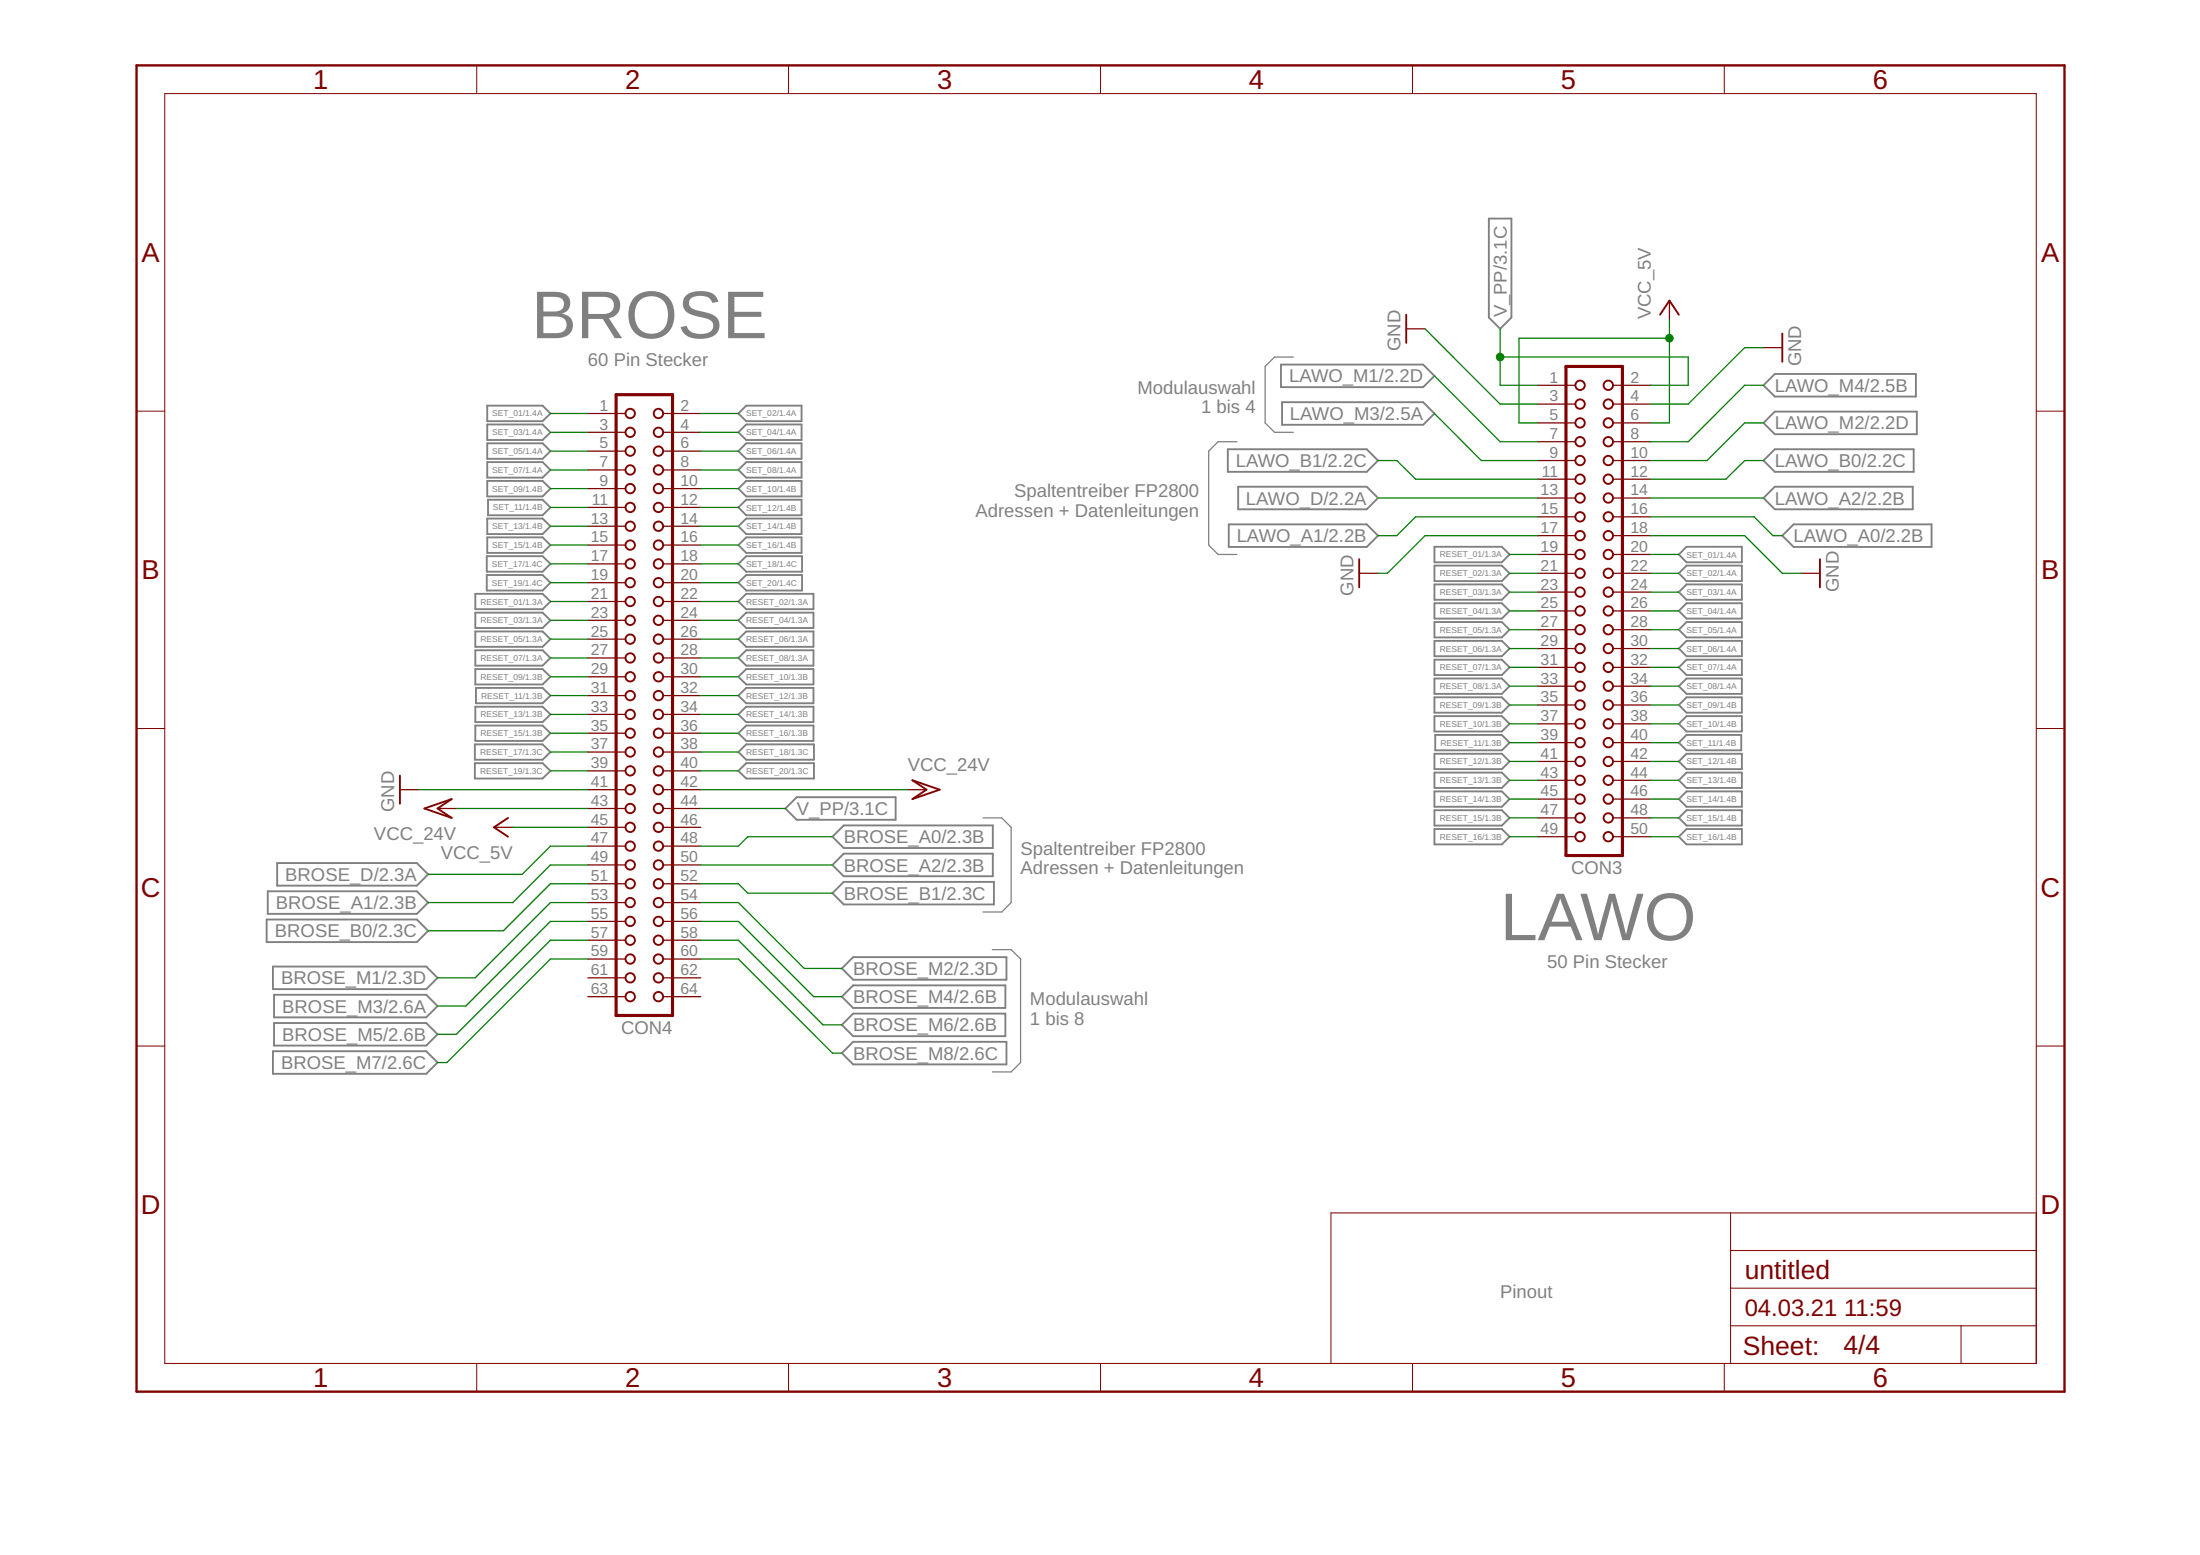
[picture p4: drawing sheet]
<svg xmlns="http://www.w3.org/2000/svg" width="297mm" height="210mm" viewBox="0 0 297 210" stroke-linecap="round" stroke-linejoin="round" font-family="sans-serif">
<path d="M167 59.6h-2.5l-1.3 1.3v12.7l1.3 1.2h2.5M174.6 48.2h-2.5l-1.3 1.3v7.6l1.3 1.3h2.5M132.7 110.4h2.6l1.2 1.3v10.1l-1.2 1.3h-2.6M134 128.2h2.5l1.3 1.3v13.9l-1.3 1.3h-2.5" fill="none" stroke="#808080" stroke-width=".17"/>
<g fill="none" stroke="#808080" stroke-width=".25">
<path d="M201 29.5h3.1v13.4l-1.6 1.5-1.5-1.5zM65.8 54.8h7.5l1 1-1 1.1h-7.5zM65.8 57.3h7.5l1 1.1-1 1h-7.5zM65.8 59.8h7.5l1 1.1-1 1h-7.5zM100.8 54.8h7.4v2.1h-7.4l-1.1-1.1zM100.8 57.3h7.4v2.1h-7.4l-1.1-1zM100.8 59.8h7.4v2.1h-7.4l-1.1-1zM173 49.2h19.2l1.5 1.5-1.5 1.6h-19.2zM173.1 54.3h19.1l1.5 1.5-1.5 1.5h-19.1zM238.1 57.1l1.5-1.5h19.2v3h-19.2zM238.1 52l1.5-1.5h19.1v3h-19.1zM65.7 75.1h7.6l1 1-1 1.1h-7.6z"/>
<path d="M65.7 77.6h7.6l1 1.1-1 1h-7.6zM65.8 72.5h7.5l1 1.1-1 1h-7.5zM65.8 62.4h7.5l1 1-1 1.1h-7.5zM65.8 64.9h7.5l1 1.1-1 1h-7.5zM65.8 70h7.5l1 1-1 1.1h-7.5zM65.9 67.5h7.4l1 1-1 1.1h-7.4zM99.7 73.6l1.1-1.1h7.4v2.1h-7.4zM99.7 71l1.1-1h7.4v2.1h-7.4zM99.7 66l1.1-1.1h7.4v2.1h-7.4zM99.7 68.5l1.1-1h7.4v2.1h-7.4zM99.7 76.1l1.1-1h7.5v2.1h-7.5zM99.7 78.7l1.1-1.1h7.5v2.1h-7.5z"/>
<path d="M100.8 62.4h7.4v2.1h-7.4l-1.1-1.1zM165.8 60.6h18.7l1.6 1.6-1.6 1.5h-18.7zM165.9 70.8h18.6l1.6 1.5-1.6 1.5h-18.6zM167.2 65.7h17.3l1.6 1.5-1.6 1.5h-17.3zM193.7 78.9h9.1l1 1-1 1.1h-9.1zM193.7 73.8h9.1l1 1-1 1.1h-9.1zM193.7 76.3h9.1l1 1.1-1 1h-9.1zM227.7 73.8h7.5v2.1h-7.5l-1-1.1zM227.7 76.3h7.5v2.1h-7.5l-1-1zM227.7 78.9h7.5v2.1h-7.5l-1-1.1zM238.1 62.2l1.5-1.6h18.8v3.1h-18.8zM239.6 65.7h18.7v3h-18.7l-1.5-1.5z"/>
<path d="M240.6 72.3l1.6-1.5h18.6v3h-18.6zM64.2 97.9h9.1l1 1.1-1 1h-9.1zM64.2 80.2h9.1l1 1-1 1h-9.1zM64.2 82.7h9.1l1 1-1 1.1h-9.1zM64.2 85.2h9.1l1 1.1-1 1h-9.1zM64.2 87.8h9.1l1 1-1 1.1h-9.1zM64.2 90.3h9.1l1 1.1-1 1h-9.1zM64.2 95.4h9.1l1 1-1 1.1h-9.1zM64.3 92.9h9l1 1-1 1h-9zM99.7 99l1.1-1.1h9v2.1h-9zM99.7 96.4l1.1-1h9v2.1h-9zM99.7 81.2l1.1-1h9v2h-9z"/>
<path d="M99.7 83.7l1.1-1h9v2.1h-9zM99.7 86.3l1.1-1.1h9v2.1h-9zM99.7 88.8l1.1-1h9v2.1h-9zM99.7 91.4l1.1-1.1h9v2.1h-9zM99.7 93.9l1.1-1h9v2h-9zM193.7 96.7h9.1l1 1-1 1h-9.1zM193.7 94.1h9.1l1 1.1-1 1h-9.1zM193.7 91.6h9.1l1 1-1 1.1h-9.1zM193.7 89h9.1l1 1.1-1 1h-9.1zM193.7 86.5h9.1l1 1-1 1.1h-9.1zM193.7 84h9.1l1 1-1 1h-9.1zM193.7 81.4h9.1l1 1.1-1 1h-9.1z"/>
<path d="M193.8 99.2h9l1 1-1 1.1h-9zM227.7 81.4h7.5v2.1h-7.5l-1-1zM227.7 84h7.5v2h-7.5l-1-1zM227.7 86.5h7.5v2.1h-7.5l-1-1.1zM227.7 89h7.5v2.1h-7.5l-1-1zM227.7 91.6h7.5v2.1h-7.5l-1-1.1zM227.7 94.1h7.5v2.1h-7.5l-1-1zM227.7 96.7h7.5v2h-7.5l-1-1zM227.7 99.2h7.4v2.1h-7.4l-1-1.1zM37.4 116.5h18.9l1.5 1.5-1.5 1.5h-18.9zM64.1 100.5h9.2l1 1-1 1.1h-9.2zM64.1 103h9.2l1 1.1-1 1h-9.2z"/>
<path d="M99.7 101.5l1.1-1h9.1v2.1h-9.1zM99.7 104.1l1.1-1.1h9.1v2.1h-9.1zM107.6 107.6h13.3v3.1h-13.3l-1.6-1.6zM113.9 115.2h20.1v3.1h-20.1l-1.5-1.5zM113.9 111.4h20.1v3.1h-20.1l-1.5-1.6zM113.9 119h20.3v3.1h-20.3l-1.5-1.5zM193.7 109.4h9.1l1 1-1 1h-9.1zM193.7 106.8h9.1l1 1.1-1 1h-9.1zM193.7 104.3h9.1l1 1-1 1.1h-9.1zM193.7 101.7h9.1l1 1.1-1 1h-9.1zM193.7 111.9h9.1l1 1-1 1.1h-9.1zM227.7 109.4h7.5v2h-7.5l-1-1z"/>
<path d="M227.7 101.7h7.5v2.1h-7.5l-1-1zM227.7 104.3h7.5v2.1h-7.5l-1-1.1zM227.7 106.8h7.5v2.1h-7.5l-1-1zM227.7 111.9h7.5v2.1h-7.5l-1-1.1zM36 124.1h20.3l1.5 1.5-1.5 1.6h-20.3zM36.2 120.3h20.1l1.5 1.5-1.5 1.6h-20.1zM36.9 130.5h20.7l1.5 1.5-1.5 1.5h-20.7zM37 134.3h20.6l1.5 1.5-1.5 1.5h-20.6zM37 138.1h20.6l1.5 1.5-1.5 1.5h-20.6zM113.7 130.7l1.5-1.5h20.7v3h-20.7zM113.7 134.5l1.5-1.5h20.5v3.1h-20.5zM113.7 138.3l1.5-1.5h20.5v3.1h-20.5z"/>
<path d="M36.9 141.9h20.7l1.5 1.5-1.5 1.5h-20.7zM113.7 142.2l1.5-1.6h20.7v3.1h-20.7z"/>
</g>
<path d="M83.2 53.3h7.6v83.8h-7.6zM211.4 49.5h7.7v66h-7.7z" fill="none" stroke="#800000" stroke-width=".42"/>
<g fill="none" stroke="#800000" stroke-width=".25">
<path d="M189.9 42.5v3.8M224.1 42.5l1.3-1.9 1.3 1.9M240.6 45v3.8M183.5 75.5v3.8M245.7 75.5v3.8M54 104.7v3.8M57.3 109.1l3.7-1.2-1.9 1.2 1.9 1.3zM68.6 110.4l-1.9 1.3 1.9 1.2M123.2 105.3l3.7 1.3-3.7 1.3 1.9-1.3z"/>
<circle cx="85.1" cy="58.4" r=".64"/>
<circle cx="85.1" cy="55.8" r=".64"/>
<circle cx="88.9" cy="55.8" r=".64"/>
<circle cx="88.9" cy="58.4" r=".64"/>
<circle cx="213.3" cy="52" r=".64"/>
<circle cx="213.3" cy="54.5" r=".64"/>
<circle cx="213.3" cy="57.1" r=".64"/>
<circle cx="213.3" cy="59.6" r=".64"/>
<circle cx="217.1" cy="57.1" r=".64"/>
<circle cx="217.1" cy="52" r=".64"/>
<circle cx="217.1" cy="54.5" r=".64"/>
<circle cx="217.1" cy="59.6" r=".64"/>
<circle cx="85.1" cy="66" r=".64"/>
<circle cx="85.1" cy="76.1" r=".64"/>
<circle cx="85.1" cy="78.7" r=".64"/>
<circle cx="85.1" cy="60.9" r=".64"/>
<circle cx="85.1" cy="63.4" r=".64"/>
<circle cx="85.1" cy="73.6" r=".64"/>
<circle cx="85.1" cy="71" r=".64"/>
<circle cx="85.1" cy="68.5" r=".64"/>
<circle cx="88.9" cy="60.9" r=".64"/>
<circle cx="88.9" cy="71" r=".64"/>
<circle cx="88.9" cy="73.6" r=".64"/>
<circle cx="88.9" cy="63.4" r=".64"/>
<circle cx="88.9" cy="68.5" r=".64"/>
<circle cx="88.9" cy="76.1" r=".64"/>
<circle cx="88.9" cy="78.7" r=".64"/>
<circle cx="88.9" cy="66" r=".64"/>
<circle cx="213.3" cy="69.8" r=".64"/>
<circle cx="213.3" cy="72.3" r=".64"/>
<circle cx="213.3" cy="64.7" r=".64"/>
<circle cx="213.3" cy="67.2" r=".64"/>
<circle cx="213.3" cy="77.4" r=".64"/>
<circle cx="213.3" cy="79.9" r=".64"/>
<circle cx="213.3" cy="62.2" r=".64"/>
<circle cx="213.3" cy="74.8" r=".64"/>
<circle cx="217.1" cy="67.2" r=".64"/>
<circle cx="217.1" cy="72.3" r=".64"/>
<circle cx="217.1" cy="74.8" r=".64"/>
<circle cx="217.1" cy="79.9" r=".64"/>
<circle cx="217.1" cy="62.2" r=".64"/>
<circle cx="217.1" cy="69.8" r=".64"/>
<circle cx="217.1" cy="77.4" r=".64"/>
<circle cx="217.1" cy="64.7" r=".64"/>
<circle cx="85.1" cy="83.7" r=".64"/>
<circle cx="85.1" cy="81.2" r=".64"/>
<circle cx="85.1" cy="86.3" r=".64"/>
<circle cx="85.1" cy="88.8" r=".64"/>
<circle cx="85.1" cy="91.4" r=".64"/>
<circle cx="85.1" cy="93.9" r=".64"/>
<circle cx="85.1" cy="99" r=".64"/>
<circle cx="85.1" cy="96.4" r=".64"/>
<circle cx="88.9" cy="86.3" r=".64"/>
<circle cx="88.9" cy="81.2" r=".64"/>
<circle cx="88.9" cy="83.7" r=".64"/>
<circle cx="88.9" cy="88.8" r=".64"/>
<circle cx="88.9" cy="96.4" r=".64"/>
<circle cx="88.9" cy="91.4" r=".64"/>
<circle cx="88.9" cy="93.9" r=".64"/>
<circle cx="88.9" cy="99" r=".64"/>
<circle cx="213.3" cy="85" r=".64"/>
<circle cx="213.3" cy="82.5" r=".64"/>
<circle cx="213.3" cy="92.6" r=".64"/>
<circle cx="213.3" cy="87.5" r=".64"/>
<circle cx="213.3" cy="95.2" r=".64"/>
<circle cx="213.3" cy="90.1" r=".64"/>
<circle cx="213.3" cy="97.7" r=".64"/>
<circle cx="217.1" cy="82.5" r=".64"/>
<circle cx="217.1" cy="85" r=".64"/>
<circle cx="217.1" cy="87.5" r=".64"/>
<circle cx="217.1" cy="95.2" r=".64"/>
<circle cx="217.1" cy="90.1" r=".64"/>
<circle cx="217.1" cy="92.6" r=".64"/>
<circle cx="217.1" cy="97.7" r=".64"/>
<circle cx="85.1" cy="111.7" r=".64"/>
<circle cx="85.1" cy="106.6" r=".64"/>
<circle cx="85.1" cy="116.8" r=".64"/>
<circle cx="85.1" cy="101.5" r=".64"/>
<circle cx="85.1" cy="104.1" r=".64"/>
<circle cx="85.1" cy="109.1" r=".64"/>
<circle cx="85.1" cy="114.2" r=".64"/>
<circle cx="85.1" cy="119.3" r=".64"/>
<circle cx="88.9" cy="119.3" r=".64"/>
<circle cx="88.9" cy="101.5" r=".64"/>
<circle cx="88.9" cy="106.6" r=".64"/>
<circle cx="88.9" cy="116.8" r=".64"/>
<circle cx="88.9" cy="104.1" r=".64"/>
<circle cx="88.9" cy="114.2" r=".64"/>
<circle cx="88.9" cy="109.1" r=".64"/>
<circle cx="88.9" cy="111.7" r=".64"/>
<circle cx="213.3" cy="110.4" r=".64"/>
<circle cx="213.3" cy="112.9" r=".64"/>
<circle cx="213.3" cy="100.2" r=".64"/>
<circle cx="213.3" cy="102.8" r=".64"/>
<circle cx="213.3" cy="105.3" r=".64"/>
<circle cx="213.3" cy="107.9" r=".64"/>
<circle cx="217.1" cy="110.4" r=".64"/>
<circle cx="217.1" cy="100.2" r=".64"/>
<circle cx="217.1" cy="102.8" r=".64"/>
<circle cx="217.1" cy="105.3" r=".64"/>
<circle cx="217.1" cy="107.9" r=".64"/>
<circle cx="217.1" cy="112.9" r=".64"/>
<circle cx="85.1" cy="129.5" r=".64"/>
<circle cx="85.1" cy="132" r=".64"/>
<circle cx="85.1" cy="121.8" r=".64"/>
<circle cx="85.1" cy="124.4" r=".64"/>
<circle cx="85.1" cy="126.9" r=".64"/>
<circle cx="85.1" cy="134.5" r=".64"/>
<circle cx="88.9" cy="134.5" r=".64"/>
<circle cx="88.9" cy="132" r=".64"/>
<circle cx="88.9" cy="121.8" r=".64"/>
<circle cx="88.9" cy="126.9" r=".64"/>
<circle cx="88.9" cy="129.5" r=".64"/>
<circle cx="88.9" cy="124.4" r=".64"/>
</g>
<g fill="none" stroke="#800000" stroke-width=".17">
<path d="M79.4 55.8h5.1M79.4 58.4h5.1M89.5 55.8h5.1M89.5 58.4h5.1M189.9 44.4h2.5M207.6 52h5.1M207.6 54.5h5.1M207.6 57.1h5.1M207.6 59.6h5.1M217.8 52h5.1M217.8 54.5h5.1M217.8 57.1h5.1"/>
<path d="M217.8 59.6h5.1M225.4 40.6v2.5M238.1 46.9h2.5M79.4 60.9h5.1M79.4 63.4h5.1M79.4 66h5.1M79.4 68.5h5.1M79.4 71h5.1M79.4 73.6h5.1M79.4 76.1h5.1M79.4 78.7h5.1M89.5 60.9h5.1"/>
<path d="M89.5 63.4h5.1M89.5 66h5.1M89.5 68.5h5.1M89.5 71h5.1M89.5 73.6h5.1M89.5 76.1h5.1M89.5 78.7h5.1M183.5 77.4h2.6M207.6 62.2h5.1M207.6 64.7h5.1M207.6 67.2h5.1M207.6 69.8h5.1"/>
<path d="M207.6 72.3h5.1M207.6 74.8h5.1M207.6 77.4h5.1M207.6 79.9h5.1M217.8 62.2h5.1M217.8 64.7h5.1M217.8 67.2h5.1M217.8 69.8h5.1M217.8 72.3h5.1M217.8 74.8h5.1M217.8 77.4h5.1M217.8 79.9h5.1"/>
<path d="M243.2 77.4h2.5M79.4 81.2h5.1M79.4 83.7h5.1M79.4 86.3h5.1M79.4 88.8h5.1M79.4 91.4h5.1M79.4 93.9h5.1M79.4 96.4h5.1M79.4 99h5.1M89.5 81.2h5.1M89.5 83.7h5.1M89.5 86.3h5.1"/>
<path d="M89.5 88.8h5.1M89.5 91.4h5.1M89.5 93.9h5.1M89.5 96.4h5.1M89.5 99h5.1M207.6 82.5h5.1M207.6 85h5.1M207.6 87.5h5.1M207.6 90.1h5.1M207.6 92.6h5.1M207.6 95.2h5.1M207.6 97.7h5.1"/>
<path d="M217.8 82.5h5.1M217.8 85h5.1M217.8 87.5h5.1M217.8 90.1h5.1M217.8 92.6h5.1M217.8 95.2h5.1M217.8 97.7h5.1M54 106.6h2.5M59.1 109.1h2.5M66.7 111.7h2.5M79.4 101.5h5.1M79.4 104.1h5.1"/>
<path d="M79.4 106.6h5.1M79.4 109.1h5.1M79.4 111.7h5.1M79.4 114.2h5.1M79.4 116.8h5.1M79.4 119.3h5.1M89.5 101.5h5.1M89.5 104.1h5.1M89.5 106.6h5.1M89.5 109.1h5.1M89.5 111.7h5.1M89.5 114.2h5.1"/>
<path d="M89.5 116.8h5.1M89.5 119.3h5.1M122.6 106.6h2.5M207.6 100.2h5.1M207.6 102.8h5.1M207.6 105.3h5.1M207.6 107.9h5.1M207.6 110.4h5.1M207.6 112.9h5.1M217.8 100.2h5.1M217.8 102.8h5.1M217.8 105.3h5.1"/>
<path d="M217.8 107.9h5.1M217.8 110.4h5.1M217.8 112.9h5.1M79.4 121.8h5.1M79.4 124.4h5.1M79.4 126.9h5.1M79.4 129.5h5.1M79.4 132h5.1M79.4 134.5h5.1M89.5 121.8h5.1M89.5 124.4h5.1M89.5 126.9h5.1"/>
<path d="M89.5 129.5h5.1M89.5 132h5.1M89.5 134.5h5.1"/>
</g>
<g fill="none" stroke="#800000" stroke-width=".14">
<path d="M22.2 12.6h252.7v171.4h-252.7zM64.4 8.8v3.8M106.5 8.8v3.8M148.6 8.8v3.8M190.7 8.8v3.8M232.8 8.8v3.8M18.4 55.5h3.8M274.9 55.5h3.8M18.4 98.3h3.8M274.9 98.3h3.8M18.4 141.2h3.8M274.9 141.2h3.8"/>
<path d="M233.7 179h41.2M233.7 163.7v20.3M233.7 173.9h41.2M233.7 168.8h41.2M264.8 179v5M274.9 163.7h-95.2v20.3M64.4 184v3.9M106.5 184v3.9M148.6 184v3.9M190.7 184v3.9M232.8 184v3.9"/>
</g>
<path d="M18.4 8.8h260.3v179.1h-260.3z" fill="none" stroke="#800000" stroke-width=".32"/>
<g fill="none" stroke="#008000" stroke-width=".17">
<path d="M74.3 58.4h5.1M74.3 55.8h5.1M94.6 58.4h5.1M94.6 55.8h5.1M192.4 44.4l10.1 10.1h5.1M193.7 55.8l6.3 6.4h7.6M193.7 50.7l8.8 8.9h5.1M202.5 44.4v7.6h5.1M202.5 48.2h25.4v3.8h-5M225.4 45.7h-20.3v11.4h2.5M225.4 43.1v14h-2.5M238.1 57.1h-2.5l-5.1 5.1h-7.6"/>
<path d="M238.1 52h-2.5l-7.7 7.6h-5M238.1 46.9h-2.5l-7.7 7.6h-5M74.3 73.6h5.1M74.3 71h5.1M74.3 68.5h5.1M74.3 66h5.1M74.3 63.4h5.1M74.3 60.9h5.1M74.3 76.1h5.1M74.3 78.7h5.1M94.6 73.6h5.1M94.6 71h5.1"/>
<path d="M94.6 68.5h5.1M94.6 66h5.1M94.6 63.4h5.1M94.6 60.9h5.1M94.6 76.1h5.1M94.6 78.7h5.1M186.1 67.2h21.5M186.1 62.2h2.5l2.5 2.5h16.5M203.8 79.9h3.8M203.8 74.8h3.8M203.8 77.4h3.8M207.6 72.3h-15.2l-5.1 5.1h-1.2"/>
<path d="M207.6 69.8h-16.5l-2.5 2.5h-2.5M222.9 79.9h3.8M222.9 74.8h3.8M222.9 77.4h3.8M222.9 72.3h12.7l5 5.1h2.6M222.9 67.2h15.2M222.9 69.8h13.9l2.6 2.5h1.2M238.1 62.2h-2.5l-2.6 2.5h-10.1M74.3 99h5.1M74.3 96.4h5.1M74.3 93.9h5.1M74.3 91.4h5.1"/>
<path d="M74.3 88.8h5.1M74.3 86.3h5.1M74.3 83.7h5.1M74.3 81.2h5.1M94.6 99h5.1M94.6 96.4h5.1M94.6 93.9h5.1M94.6 91.4h5.1M94.6 88.8h5.1M94.6 86.3h5.1M94.6 83.7h5.1M94.6 81.2h5.1"/>
<path d="M203.8 97.7h3.8M203.8 95.2h3.8M203.8 92.6h3.8M203.8 90.1h3.8M203.8 87.5h3.8M203.8 85h3.8M203.8 82.5h3.8M222.9 97.7h3.8M222.9 95.2h3.8M222.9 92.6h3.8M222.9 90.1h3.8M222.9 87.5h3.8"/>
<path d="M222.9 85h3.8M222.9 82.5h3.8M56.5 106.6h22.9M61.6 109.1h17.8M69.2 111.7h10.2M74.3 101.5h5.1M74.3 104.1h5.1M79.4 114.2h-5.1l-3.8 3.8h-12.7M79.4 116.8h-5.1l-5.1 5h-11.4M79.4 119.3h-5.1l-6.3 6.3h-10.2M94.6 101.5h5.1M94.6 104.1h5.1"/>
<path d="M94.6 106.6h28M94.6 109.1h11.4M94.6 116.8h17.8M94.6 119.3h5.1l1.3 1.3h11.4M112.4 112.9h-11.4l-1.3 1.3h-5.1M203.8 110.4h3.8M203.8 107.9h3.8M203.8 105.3h3.8M203.8 102.8h3.8M203.8 100.2h3.8M203.8 112.9h3.8M222.9 110.4h3.8"/>
<path d="M222.9 107.9h3.8M222.9 105.3h3.8M222.9 102.8h3.8M222.9 100.2h3.8M222.9 112.9h3.8M79.4 121.8h-5.1l-10.1 10.2h-5.1M79.4 124.4h-5.1l-11.4 11.4h-3.8M79.4 126.9h-5.1l-12.7 12.7h-2.5M79.4 129.5h-5.1l-14 13.9h-1.2M94.6 121.8h5.1l8.9 8.9h5.1M94.6 124.4h5.1l10.2 10.1h3.8M94.6 126.9h5.1l11.4 11.4h2.6"/>
<path d="M94.6 129.5h5.1l12.7 12.7h1.3"/>
</g>
<g fill="#008000" stroke="#008000" stroke-width=".14">
<circle cx="225.4" cy="45.7" r=".51"/>
<circle cx="202.5" cy="48.2" r=".51"/>
</g>
<g font-size="9.1" fill="#808080">
<text x="71.8" y="45.7">BROSE</text>
<text x="202.6" y="126.9">LAWO</text>
</g>
<g font-size="3.7" fill="#800000">
<text x="42.3" y="12">1</text>
<text x="84.4" y="12">2</text>
<text x="126.5" y="12">3</text>
<text x="168.6" y="12">4</text>
<text x="210.7" y="12">5</text>
<text x="252.9" y="12">6</text>
<text x="19.1" y="35.4">A</text>
<text x="275.6" y="35.4">A</text>
<text x="19.1" y="78.2">B</text>
<text x="275.6" y="78.2">B</text>
<text x="19" y="121.1">C</text>
<text x="275.5" y="121.1">C</text>
<text x="19" y="163.9">D</text>
<text x="275.5" y="163.9">D</text>
<text x="42.3" y="187.2">1</text>
<text x="84.4" y="187.2">2</text>
<text x="126.5" y="187.2">3</text>
<text x="168.6" y="187.2">4</text>
<text x="210.7" y="187.2">5</text>
<text x="252.9" y="187.2">6</text>
</g>
<g font-size="3.6" fill="#800000">
<text x="235.6" y="172.6">untitled</text>
<text x="235.3" y="182.9">Sheet:</text>
<text x="248.9" y="182.8">4/4</text>
</g>
<g font-size="3.2" fill="#800000">
<text x="235.6" y="177.7">04.03.21</text>
<text x="249" y="177.7">11:59</text>
</g>
<g font-size="2.5" fill="#808080">
<text x="189.1" y="47.4" transform="rotate(-90 189.1 47.4)">GND</text>
<text x="203.4" y="42.9" transform="rotate(-90 203.4 42.9)">V_PP/3.1C</text>
<text x="222.9" y="43.1" transform="rotate(-90 222.9 43.1)">VCC_5V</text>
<text x="79.4" y="49.5">60 Pin Stecker</text>
<text x="153.6" y="53.1">Modulauswahl</text>
<text x="174" y="51.6">LAWO_M1/2.2D</text>
<text x="239.6" y="52.9">LAWO_M4/2.5B</text>
<text x="243.2" y="49.5" transform="rotate(-90 243.2 49.5)">GND</text>
<text x="162.2" y="55.8">1 bis 4</text>
<text x="174.2" y="56.7">LAWO_M3/2.5A</text>
<text x="239.6" y="58">LAWO_M2/2.2D</text>
<text x="166.8" y="63">LAWO_B1/2.2C</text>
<text x="239.6" y="63">LAWO_B0/2.2C</text>
<text x="131.7" y="69.8">Adressen + Datenleitungen</text>
<text x="136.9" y="67.1">Spaltentreiber FP2800</text>
<text x="168.2" y="68.1">LAWO_D/2.2A</text>
<text x="239.6" y="68.1">LAWO_A2/2.2B</text>
<text x="167" y="73.2">LAWO_A1/2.2B</text>
<text x="242.2" y="73.2">LAWO_A0/2.2B</text>
<text x="182.7" y="80.4" transform="rotate(-90 182.7 80.4)">GND</text>
<text x="248.3" y="79.9" transform="rotate(-90 248.3 79.9)">GND</text>
<text x="122.6" y="104.1">VCC_24V</text>
<text x="50.5" y="113.5">VCC_24V</text>
<text x="53.2" y="109.6" transform="rotate(-90 53.2 109.6)">GND</text>
<text x="107.6" y="110">V_PP/3.1C</text>
<text x="113.9" y="113.8">BROSE_A0/2.3B</text>
<text x="38.5" y="118.9">BROSE_D/2.3A</text>
<text x="59.5" y="116">VCC_5V</text>
<text x="113.9" y="117.6">BROSE_A2/2.3B</text>
<text x="137.8" y="115.4">Spaltentreiber FP2800</text>
<text x="137.8" y="118">Adressen + Datenleitungen</text>
<text x="212.1" y="118">CON3</text>
<text x="37.2" y="122.7">BROSE_A1/2.3B</text>
<text x="113.9" y="121.5">BROSE_B1/2.3C</text>
<text x="37.1" y="126.5">BROSE_B0/2.3C</text>
<text x="115.2" y="131.6">BROSE_M2/2.3D</text>
<text x="208.9" y="130.7">50 Pin Stecker</text>
<text x="38" y="132.9">BROSE_M1/2.3D</text>
<text x="38.1" y="136.7">BROSE_M3/2.6A</text>
<text x="115.2" y="135.4">BROSE_M4/2.6B</text>
<text x="139.1" y="135.7">Modulauswahl</text>
<text x="38.1" y="140.5">BROSE_M5/2.6B</text>
<text x="83.9" y="139.6">CON4</text>
<text x="115.2" y="139.2">BROSE_M6/2.6B</text>
<text x="115.2" y="143">BROSE_M8/2.6C</text>
<text x="139.1" y="138.3">1 bis 8</text>
<text x="38" y="144.3">BROSE_M7/2.6C</text>
<text x="202.6" y="175.2">Pinout</text>
</g>
<g font-size="2.1" fill="#808080">
<text x="209.2" y="51.6">1</text>
<text x="220.1" y="51.6">2</text>
<text x="80.9" y="55.5">1</text>
<text x="80.9" y="58">3</text>
<text x="91.9" y="55.5">2</text>
<text x="91.9" y="58">4</text>
<text x="209.2" y="54.2">3</text>
<text x="209.2" y="56.7">5</text>
<text x="209.2" y="59.3">7</text>
<text x="220.1" y="54.2">4</text>
<text x="220.1" y="56.7">6</text>
<text x="220.1" y="59.3">8</text>
<text x="80.9" y="60.5">5</text>
<text x="80.9" y="63.1">7</text>
<text x="80.9" y="65.6">9</text>
<text x="91.9" y="60.5">6</text>
<text x="91.9" y="63.1">8</text>
<text x="91.9" y="65.6">10</text>
<text x="208.2" y="64.3">11</text>
<text x="209.2" y="61.8">9</text>
<text x="220.1" y="61.8">10</text>
<text x="220.1" y="64.3">12</text>
<text x="79.8" y="70.7">13</text>
<text x="79.9" y="68.1">11</text>
<text x="91.9" y="68.1">12</text>
<text x="91.9" y="70.7">14</text>
<text x="208" y="66.9">13</text>
<text x="208" y="69.4">15</text>
<text x="208" y="72">17</text>
<text x="220.1" y="66.9">14</text>
<text x="220.1" y="69.4">16</text>
<text x="220.1" y="72">18</text>
<text x="79.8" y="73.2">15</text>
<text x="79.8" y="75.8">17</text>
<text x="91.9" y="73.2">16</text>
<text x="91.9" y="75.8">18</text>
<text x="208" y="74.5">19</text>
<text x="208" y="77">21</text>
<text x="220.1" y="74.5">20</text>
<text x="220.1" y="77">22</text>
<text x="79.8" y="78.3">19</text>
<text x="79.8" y="80.8">21</text>
<text x="79.8" y="83.4">23</text>
<text x="91.9" y="78.3">20</text>
<text x="91.9" y="80.8">22</text>
<text x="91.9" y="83.4">24</text>
<text x="208" y="79.6">23</text>
<text x="208" y="82.1">25</text>
<text x="220.1" y="79.6">24</text>
<text x="220.1" y="82.1">26</text>
<text x="79.8" y="85.9">25</text>
<text x="79.8" y="88.5">27</text>
<text x="91.9" y="85.9">26</text>
<text x="91.9" y="88.5">28</text>
<text x="208" y="84.7">27</text>
<text x="208" y="87.2">29</text>
<text x="208" y="89.7">31</text>
<text x="220.1" y="84.7">28</text>
<text x="220.1" y="87.2">30</text>
<text x="220.1" y="89.7">32</text>
<text x="79.8" y="91">29</text>
<text x="79.8" y="93.5">31</text>
<text x="91.9" y="91">30</text>
<text x="91.9" y="93.5">32</text>
<text x="208" y="92.3">33</text>
<text x="208" y="94.8">35</text>
<text x="220.1" y="92.3">34</text>
<text x="220.1" y="94.8">36</text>
<text x="79.8" y="96.1">33</text>
<text x="79.8" y="98.6">35</text>
<text x="79.8" y="101.2">37</text>
<text x="91.9" y="96.1">34</text>
<text x="91.9" y="98.6">36</text>
<text x="91.9" y="101.2">38</text>
<text x="208" y="97.4">37</text>
<text x="208" y="99.9">39</text>
<text x="220.1" y="97.4">38</text>
<text x="220.1" y="99.9">40</text>
<text x="79.8" y="103.7">39</text>
<text x="79.8" y="106.2">41</text>
<text x="91.9" y="103.7">40</text>
<text x="91.9" y="106.2">42</text>
<text x="208" y="102.4">41</text>
<text x="208" y="105">43</text>
<text x="208" y="107.5">45</text>
<text x="220.1" y="102.4">42</text>
<text x="220.1" y="105">44</text>
<text x="220.1" y="107.5">46</text>
<text x="79.8" y="108.8">43</text>
<text x="79.8" y="111.3">45</text>
<text x="79.8" y="113.9">47</text>
<text x="91.9" y="108.8">44</text>
<text x="91.9" y="111.3">46</text>
<text x="91.9" y="113.9">48</text>
<text x="208" y="110">47</text>
<text x="208" y="112.6">49</text>
<text x="220.1" y="110">48</text>
<text x="220.1" y="112.6">50</text>
<text x="79.8" y="116.4">49</text>
<text x="79.8" y="118.9">51</text>
<text x="91.9" y="116.4">50</text>
<text x="91.9" y="118.9">52</text>
<text x="79.8" y="121.5">53</text>
<text x="79.8" y="124">55</text>
<text x="91.9" y="121.5">54</text>
<text x="91.9" y="124">56</text>
<text x="79.8" y="126.6">57</text>
<text x="79.8" y="129.1">59</text>
<text x="79.8" y="131.6">61</text>
<text x="91.9" y="126.6">58</text>
<text x="91.9" y="129.1">60</text>
<text x="91.9" y="131.6">62</text>
<text x="79.8" y="134.2">63</text>
<text x="91.9" y="134.2">64</text>
</g>
<g font-size="1.1" fill="#808080">
<text x="66.5" y="58.7">SET_03/1.4A</text>
<text x="66.5" y="56.2">SET_01/1.4A</text>
<text x="100.7" y="58.8">SET_04/1.4A</text>
<text x="100.7" y="56.2">SET_02/1.4A</text>
<text x="66.5" y="63.8">SET_07/1.4A</text>
<text x="66.5" y="61.3">SET_05/1.4A</text>
<text x="100.7" y="63.8">SET_08/1.4A</text>
<text x="100.7" y="61.3">SET_06/1.4A</text>
<text x="66.5" y="71.4">SET_13/1.4B</text>
<text x="66.5" y="66.4">SET_09/1.4B</text>
<text x="66.6" y="68.9">SET_11/1.4B</text>
<text x="100.7" y="71.5">SET_14/1.4B</text>
<text x="100.7" y="68.9">SET_12/1.4B</text>
<text x="100.7" y="66.4">SET_10/1.4B</text>
<text x="66.4" y="76.5">SET_17/1.4C</text>
<text x="66.5" y="74">SET_15/1.4B</text>
<text x="100.7" y="76.5">SET_18/1.4C</text>
<text x="100.7" y="74">SET_16/1.4B</text>
<text x="194.4" y="75.3">RESET_01/1.3A</text>
<text x="194.4" y="77.8">RESET_02/1.3A</text>
<text x="227.7" y="75.3">SET_01/1.4A</text>
<text x="227.7" y="77.8">SET_02/1.4A</text>
<text x="64.9" y="81.6">RESET_01/1.3A</text>
<text x="66.4" y="79.1">SET_19/1.4C</text>
<text x="100.7" y="81.6">RESET_02/1.3A</text>
<text x="100.7" y="79.1">SET_20/1.4C</text>
<text x="194.4" y="82.9">RESET_04/1.3A</text>
<text x="194.4" y="80.3">RESET_03/1.3A</text>
<text x="227.7" y="82.9">SET_04/1.4A</text>
<text x="227.7" y="80.3">SET_03/1.4A</text>
<text x="64.9" y="89.2">RESET_07/1.3A</text>
<text x="64.9" y="86.7">RESET_05/1.3A</text>
<text x="64.9" y="84.1">RESET_03/1.3A</text>
<text x="100.7" y="89.2">RESET_08/1.3A</text>
<text x="100.7" y="86.7">RESET_06/1.3A</text>
<text x="100.7" y="84.1">RESET_04/1.3A</text>
<text x="194.4" y="87.9">RESET_06/1.3A</text>
<text x="194.4" y="85.4">RESET_05/1.3A</text>
<text x="227.7" y="88">SET_06/1.4A</text>
<text x="227.7" y="85.4">SET_05/1.4A</text>
<text x="64.9" y="91.8">RESET_09/1.3B</text>
<text x="65" y="94.3">RESET_11/1.3B</text>
<text x="100.7" y="94.3">RESET_12/1.3B</text>
<text x="100.7" y="91.8">RESET_10/1.3B</text>
<text x="194.4" y="95.6">RESET_09/1.3B</text>
<text x="194.4" y="93">RESET_08/1.3A</text>
<text x="194.4" y="90.5">RESET_07/1.3A</text>
<text x="227.7" y="95.6">SET_09/1.4B</text>
<text x="227.7" y="93">SET_08/1.4A</text>
<text x="227.7" y="90.5">SET_07/1.4A</text>
<text x="64.8" y="101.9">RESET_17/1.3C</text>
<text x="64.9" y="99.4">RESET_15/1.3B</text>
<text x="64.9" y="96.8">RESET_13/1.3B</text>
<text x="100.7" y="96.8">RESET_14/1.3B</text>
<text x="100.7" y="101.9">RESET_18/1.3C</text>
<text x="100.7" y="99.4">RESET_16/1.3B</text>
<text x="194.4" y="98.1">RESET_10/1.3B</text>
<text x="194.5" y="100.6">RESET_11/1.3B</text>
<text x="227.7" y="100.7">SET_11/1.4B</text>
<text x="227.7" y="98.1">SET_10/1.4B</text>
<text x="64.8" y="104.5">RESET_19/1.3C</text>
<text x="100.7" y="104.5">RESET_20/1.3C</text>
<text x="194.4" y="105.7">RESET_13/1.3B</text>
<text x="194.4" y="103.2">RESET_12/1.3B</text>
<text x="227.7" y="105.7">SET_13/1.4B</text>
<text x="227.7" y="103.2">SET_12/1.4B</text>
<text x="194.4" y="110.8">RESET_15/1.3B</text>
<text x="194.4" y="108.3">RESET_14/1.3B</text>
<text x="194.4" y="113.3">RESET_16/1.3B</text>
<text x="227.7" y="110.8">SET_15/1.4B</text>
<text x="227.7" y="108.3">SET_14/1.4B</text>
<text x="227.7" y="113.3">SET_16/1.4B</text>
</g>
</svg>
